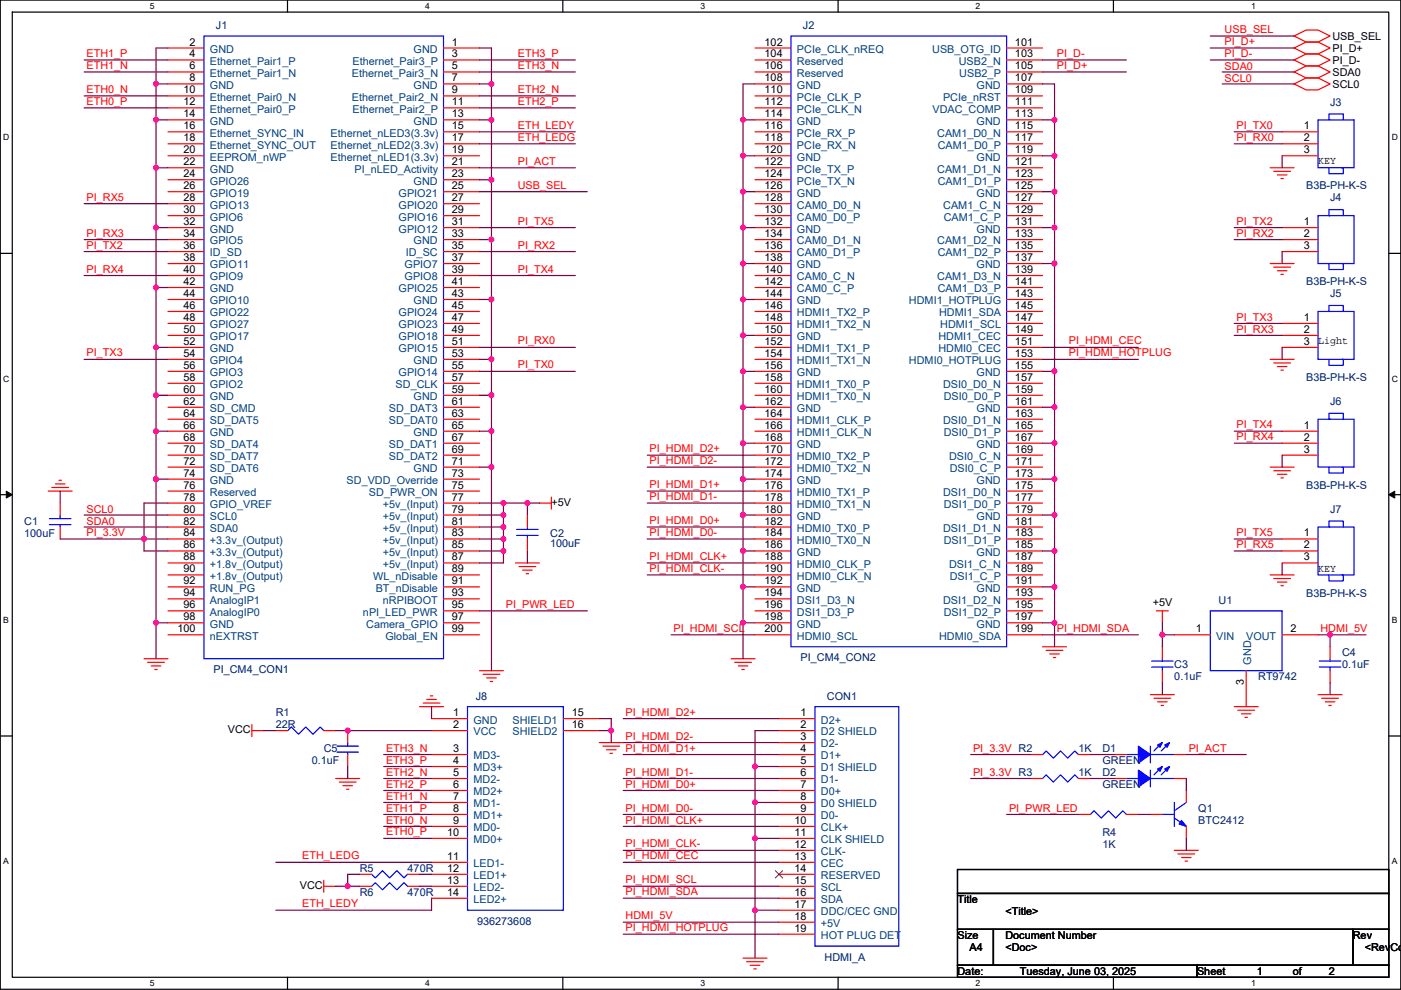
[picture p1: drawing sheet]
<svg xmlns="http://www.w3.org/2000/svg" width="297mm" height="210mm" viewBox="0 0 297 210" stroke-linecap="round" stroke-linejoin="round" font-family="sans-serif">
<path d="M.1 0h296.9v209.8h-296.9zM2.6 2.6h291.8v204.7h-291.8z" fill="none" stroke="#000" stroke-width=".25"/>
<g fill="#fff">
<path d="M31.8 .3h1v2h-1z"/>
<path d="M31.8 207.5h1v2.1h-1z"/>
</g>
<path d="M61 0v2.6M61 207.3v2.5" fill="none" stroke="#000" stroke-width=".25"/>
<g fill="#fff">
<path d="M90.1 .3h1v2h-1z"/>
<path d="M90.1 207.5h1v2.1h-1z"/>
</g>
<path d="M119.3 0v2.6M119.3 207.3v2.5" fill="none" stroke="#000" stroke-width=".25"/>
<g fill="#fff">
<path d="M148.5 .3h1v2h-1z"/>
<path d="M148.5 207.5h1v2.1h-1z"/>
</g>
<path d="M177.7 0v2.6M177.7 207.3v2.5" fill="none" stroke="#000" stroke-width=".25"/>
<g fill="#fff">
<path d="M206.9 .3h1v2h-1z"/>
<path d="M206.9 207.5h1v2.1h-1z"/>
</g>
<path d="M236.1 0v2.6M236.1 207.3v2.5" fill="none" stroke="#000" stroke-width=".25"/>
<g fill="#fff">
<path d="M265.2 .3h1v2h-1z"/>
<path d="M265.2 207.5h1v2.1h-1z"/>
<path d="M.7 28.2h1.3v2h-1.3z"/>
<path d="M295.1 28.2h1.3v2h-1.3z"/>
<path d="M.7 79.3h1.3v2.1h-1.3z"/>
<path d="M295.1 79.3h1.3v2.1h-1.3z"/>
</g>
<path d="M.1 53.7h2.5M294.4 53.7h2.6" fill="none" stroke="#000" stroke-width=".25"/>
<g fill="#fff">
<path d="M.7 130.5h1.2v2h-1.2z"/>
<path d="M295.1 130.5h1.2v2h-1.2z"/>
</g>
<path d="M.1 104.9h2.5M294.4 104.9h2.6" fill="none" stroke="#000" stroke-width=".25"/>
<path d="M1.3 104.2l1.3 .7-1.3 .7zM294.4 104.9l1.3-.7v1.4z" fill="#000" stroke="#000" stroke-width=".21"/>
<g fill="#fff">
<path d="M.7 181.7h1.2v2h-1.2z"/>
<path d="M295.1 181.7h1.2v2h-1.2z"/>
</g>
<path d="M.1 156.1h2.5M294.4 156.1h2.6M203 184.4h91.4v5.1h-91.4zM203 189.5h91.4v7.6h-91.4zM203 197.1h7.6v7.6h-7.6zM210.6 197.1h76.2v7.6h-76.2zM286.8 197.1h7.6v7.6h-7.6zM203 204.7h50.8v2.6h-50.8zM253.8 204.7h40.6v2.6h-40.6z" fill="none" stroke="#000" stroke-width=".25"/>
<g fill="none" stroke="#f00" stroke-width=".25">
<path d="M35.6 10.2h7.6M35.6 12.7h7.6M35.6 15.3h7.6M35.6 17.8h7.6M94 10.2h7.7M94 12.7h7.7M94 15.3h7.7M94 17.8h7.7M160.1 10.2h7.6M160.1 12.7h7.6M160.1 15.3h7.6M160.1 17.8h7.6"/>
<path d="M213.4 10.2h7.6M213.4 12.7h7.6M213.4 15.3h7.6M213.4 17.8h7.6M274.4 7.6l2.5-1.2h2.6l2.5 1.2-2.5 1.3h-2.6zM274.4 10.2l2.5-1.3h2.6l2.5 1.3-2.5 1.3h-2.6zM274.4 12.7l2.5-1.2h2.6l2.5 1.2-2.5 1.3h-2.6zM274.4 15.3l2.5-1.3h2.6l2.5 1.3-2.5 1.2h-2.6zM274.4 17.8l2.5-1.3h2.6l2.5 1.3-2.5 1.3h-2.6zM35.6 20.3h7.6M35.6 22.9h7.6M35.6 25.4h7.6"/>
<path d="M35.6 28h7.6M35.6 30.5h7.6M35.6 33h7.6M35.6 35.6h7.6M35.6 38.1h7.6M94 20.3h7.7M94 22.9h7.7M94 25.4h7.7M94 28h7.7M94 30.5h7.7M94 33h7.7M94 35.6h7.7"/>
<path d="M94 38.1h7.7M160.1 20.3h7.6M160.1 22.9h7.6M160.1 25.4h7.6M160.1 28h7.6M160.1 30.5h7.6M160.1 33h7.6M160.1 35.6h7.6M160.1 38.1h7.6M213.4 20.3h7.6M213.4 22.9h7.6M213.4 25.4h7.6"/>
<path d="M213.4 28h7.6M213.4 30.5h7.6M213.4 33h7.6M213.4 35.6h7.6M213.4 38.1h7.6M269.3 35.6h5.1M270.1 36.3h3.5M270.8 37.1h2.1M271.6 37.9h.5M271.8 28h7.7M271.8 30.5h7.7M271.8 33h7.7"/>
<path d="M35.6 40.7h7.6M35.6 43.2h7.6M35.6 45.7h7.6M35.6 48.3h7.6M35.6 50.8h7.6M35.6 53.4h7.6M35.6 55.9h7.6M35.6 58.4h7.6M94 40.7h7.7M94 43.2h7.7M94 45.7h7.7M94 48.3h7.7"/>
<path d="M94 50.8h7.7M94 53.4h7.7M94 55.9h7.7M94 58.4h7.7M160.1 40.7h7.6M160.1 43.2h7.6M160.1 45.7h7.6M160.1 48.3h7.6M160.1 50.8h7.6M160.1 53.4h7.6M160.1 55.9h7.6M160.1 58.4h7.6"/>
<path d="M213.4 40.7h7.6M213.4 43.2h7.6M213.4 45.7h7.6M213.4 48.3h7.6M213.4 50.8h7.6M213.4 53.4h7.6M213.4 55.9h7.6M213.4 58.4h7.6M269.3 55.9h5.1M270.1 56.7h3.5M270.8 57.4h2.1M271.6 58.2h.5"/>
<path d="M271.8 48.3h7.7M271.8 50.8h7.7M271.8 53.4h7.7M35.6 61h7.6M35.6 63.5h7.6M35.6 66.1h7.6M35.6 68.6h7.6M35.6 71.1h7.6M35.6 73.7h7.6M35.6 76.2h7.6M35.6 78.8h7.6M94 61h7.7"/>
<path d="M94 63.5h7.7M94 66.1h7.7M94 68.6h7.7M94 71.1h7.7M94 73.7h7.7M94 76.2h7.7M94 78.8h7.7M160.1 61h7.6M160.1 63.5h7.6M160.1 66.1h7.6M160.1 68.6h7.6M160.1 71.1h7.6"/>
<path d="M160.1 73.7h7.6M160.1 76.2h7.6M160.1 78.8h7.6M213.4 61h7.6M213.4 63.5h7.6M213.4 66.1h7.6M213.4 68.6h7.6M213.4 71.1h7.6M213.4 73.7h7.6M213.4 76.2h7.6M213.4 78.8h7.6M269.3 76.2h5.1"/>
<path d="M270.1 77h3.5M270.8 77.7h2.1M271.6 78.5h.5M271.8 68.6h7.7M271.8 71.1h7.7M271.8 73.7h7.7M35.6 81.3h7.6M35.6 83.8h7.6M35.6 86.4h7.6M35.6 88.9h7.6M35.6 91.5h7.6M35.6 94h7.6"/>
<path d="M35.6 96.5h7.6M35.6 99.1h7.6M94 81.3h7.7M94 83.8h7.7M94 86.4h7.7M94 88.9h7.7M94 91.5h7.7M94 94h7.7M94 96.5h7.7M94 99.1h7.7M160.1 81.3h7.6M160.1 83.8h7.6"/>
<path d="M160.1 86.4h7.6M160.1 88.9h7.6M160.1 91.5h7.6M160.1 94h7.6M160.1 96.5h7.6M160.1 99.1h7.6M213.4 81.3h7.6M213.4 83.8h7.6M213.4 86.4h7.6M213.4 88.9h7.6M213.4 91.5h7.6M213.4 94h7.6"/>
<path d="M213.4 96.5h7.6M213.4 99.1h7.6M269.3 99.1h5.1M270.1 99.8h3.5M271.8 91.5h7.7M271.8 94h7.7M271.8 96.5h7.7M10.2 104.2h5.1M11 103.4h3.5M11.7 102.6h2.1M12.5 101.9h.5M12.8 111.8v2.5"/>
<path d="M12.8 106.7v2.5M35.6 101.6h7.6M35.6 104.2h7.6M35.6 106.7h7.6M35.6 109.2h7.6M35.6 111.8h7.6M35.6 114.3h7.6M35.6 116.9h7.6M35.6 119.4h7.6M94 101.6h7.7M94 104.2h7.7M94 106.7h7.7"/>
<path d="M94 109.2h7.7M94 111.8h7.7M94 114.3h7.7M94 116.9h7.7M94 119.4h7.7M109.3 119.4h5.1M111.8 109.2v2.6M111.8 114.3v2.6M114.4 106.7h2.5M116.9 105.4v2.6M160.1 101.6h7.6M160.1 104.2h7.6"/>
<path d="M160.1 106.7h7.6M160.1 109.2h7.6M160.1 111.8h7.6M160.1 114.3h7.6M160.1 116.9h7.6M160.1 119.4h7.6M213.4 101.6h7.6M213.4 104.2h7.6M213.4 106.7h7.6M213.4 109.2h7.6M213.4 111.8h7.6M213.4 114.3h7.6"/>
<path d="M213.4 116.9h7.6M213.4 119.4h7.6M270.8 100.6h2.1M271.6 101.4h.5M271.8 114.3h7.7M271.8 116.9h7.7M271.8 119.4h7.7M30.5 139.7h5.1M35.6 121.9h7.6M35.6 124.5h7.6M35.6 127h7.6M35.6 129.6h7.6"/>
<path d="M35.6 132.1h7.6M35.6 134.6h7.6M94 121.9h7.7M94 124.5h7.7M94 127h7.7M94 129.6h7.7M94 132.1h7.7M94 134.6h7.7M110 120.2h3.6M110.8 120.9h2M111.6 121.7h.5M155 139.7h5.1"/>
<path d="M160.1 121.9h7.6M160.1 124.5h7.6M160.1 127h7.6M160.1 129.6h7.6M160.1 132.1h7.6M160.1 134.6h7.6M213.4 121.9h7.6M213.4 124.5h7.6M213.4 127h7.6M213.4 129.6h7.6M213.4 132.1h7.6M213.4 134.6h7.6"/>
<path d="M221 137.2h5.1M221.8 137.9h3.6M222.6 138.7h2M223.3 139.5h.5M245.2 129.6h2.5M246.4 137.2v2.5M246.4 129.6v2.5M249 134.6h7.6M269.3 121.9h5.1M270.1 122.7h3.5M270.8 123.5h2.1M271.6 124.2h.5"/>
<path d="M271.8 134.6h7.7M282 137.2v2.5M31.3 140.5h3.6M32.1 141.2h2M32.8 142h.5M53.4 155h2.5M53.4 153.7v2.5M58.5 155h2.5M68.6 155h2.6M73.7 155v2.5M89 149.9h5M89.7 149.1h3.6"/>
<path d="M90.5 148.4h2M91.2 147.6h.6M91.5 152.4h7.6M91.5 155h7.6M101.7 142.3h5M102.4 143h3.6M103.2 143.8h2M103.9 144.5h.6M119.4 152.4h7.7M119.4 155h7.7M127.1 157.5h5M127.8 158.3h3.6"/>
<path d="M128.6 159h2M129.3 159.8h.6M155.8 140.5h3.5M156.5 141.2h2.1M157.3 142h.5M165.2 152.4h7.6M165.2 155h7.6M165.2 157.5h7.6M243.9 147.3h5.1M244.7 148.1h3.5M245.4 148.9h2.1M246.2 149.6h.5"/>
<path d="M246.4 142.3v2.5M261.7 149.9h5.1M262.4 150.6h3.6M263.2 151.4h2M264 152.2h.5M264.2 142.3v7.6M279.5 147.3h5M280.2 148.1h3.6M281 148.9h2M281.7 149.6h.6M282 142.3v2.5M71.2 165.1h5.1"/>
<path d="M71.9 165.9h3.6M72.7 166.6h2M73.5 167.4h.5M73.7 160v2.6M91.5 160h7.6M91.5 162.6h7.6M91.5 165.1h7.6M91.5 167.7h7.6M91.5 170.2h7.6M91.5 172.7h7.6M91.5 175.3h7.6M91.5 177.8h7.6"/>
<path d="M165.2 160h7.6M165.2 162.6h7.6M165.2 165.1h7.6M165.2 167.7h7.6M165.2 170.2h7.6M165.2 172.7h7.6M165.2 175.3h7.6M165.2 177.8h7.6M218.5 165.1h2.5M218.5 160h2.5M228.7 165.1h2.5M228.7 160h2.5"/>
<path d="M228.7 172.7h2.5M236.3 165.1h2.5M236.3 160h2.5M238.8 172.7h2.6M243.9 172.7h2.5M249 165.1h2.5M249 160h2.5M251.5 167.7v2.5M251.5 175.3v2.5M68.6 188h2.6M68.6 186.7v2.6M76.3 185.4h2.5"/>
<path d="M76.3 188h2.5M86.4 185.4h2.6M86.4 188h2.6M91.5 182.9h7.6M91.5 185.4h7.6M91.5 188h7.6M91.5 190.5h7.6M165.2 180.4h7.6M165.2 182.9h7.6M165.2 185.4h7.6M165.2 188h7.6M165.2 190.5h7.6"/>
<path d="M165.2 193.1h7.6M165.2 195.6h7.6M165.2 198.1h7.6M249 180.4h5.1M249.7 181.1h3.6M250.5 181.9h2M251.3 182.6h.5M157.5 203.2h5.1M158.3 204h3.6M159.1 204.7h2M159.8 205.5h.5"/>
</g>
<g fill="none" stroke="#00f" stroke-width=".25">
<path d="M43.2 7.6h50.8v132.1h-50.8zM167.7 7.6h45.7v129.6h-45.7zM279.5 25.4h7.6v10.2h-7.6zM281.7 35.6v1.3h3.1v-1.3h-.3M282 25.4h-.3v-1.2h3.1v1.2M279.5 45.7h7.6v10.2h-7.6zM281.7 55.9v1.3h3.1v-1.3h-.3M282 45.7h-.3v-1.2h3.1v1.2M279.5 66.1h7.6v10.1h-7.6zM281.7 76.2v1.3h3.1v-1.3h-.3M282 66.1h-.3v-1.3h3.1v1.3M279.5 88.9h7.6v10.2h-7.6z"/>
<path d="M281.7 99.1v1.3h3.1v-1.3h-.3M282 88.9h-.3v-1.2h3.1v1.2M10.5 110h4.5M10.5 111.3h4.5M12.8 111.3v.5M12.8 109.2v.8M109.5 113.6h4.6M109.5 112.3h4.6M111.8 111.8v.5M111.8 113.6v.7M279.5 111.8h7.6v10.1h-7.6zM282 111.8h-.3v-1.3h3.1v1.3"/>
<path d="M246.4 139.7v.5M256.6 129.6h15.2v12.7h-15.2zM281.7 121.9v1.3h3.1v-1.3h-.3M282 139.7v.5M61 155l.8-.8 1.5 1.5 1.5-1.5 1.6 1.5 1.5-1.5 .7 .8M71.4 158.3h4.6M71.4 159.5h4.6M73.7 159.5v.5M73.7 157.5v.8M99.1 149.9h20.3v43.2h-20.3zM172.8 149.9h17.8v50.8h-17.8zM243.9 158.3v3.5"/>
<path d="M244.2 141.5h4.5M244.2 140.2h4.5M246.2 157.8l-1.5 1.5M246.4 141.5v.8M247.7 157.8l-1.5 1.5M279.7 141.5h4.6M279.7 140.2h4.6M282 141.5v.8M221 165.1l.8-.7 1.5 1.5 1.5-1.5 1.6 1.5 1.5-1.5 .8 .7M221 160l.8-.7 1.5 1.5 1.5-1.5 1.6 1.5 1.5-1.5 .8 .7M231.2 172.7l.8-.7 1.5 1.5 1.5-1.5 1.5 1.5 1.6-1.5 .7 .7M238.8 165.1h2.6"/>
<path d="M238.8 160h2.6M243.9 163.3v3.6M243.9 165.1h5.1M243.9 160h5.1M246.2 162.8l-1.5 1.6M246.4 172.7h2.6M247.7 162.8l-1.5 1.6M249 173.5l2.5 1.8M249 170.2v5.1M251.5 170.2l-2.5 1.8M78.8 185.4l.8 .8 1.5-1.5 1.5 1.5 1.5-1.5 1.6 1.5 .7-.8M78.8 188l.8-.8 1.5 1.5 1.5-1.5 1.5 1.5 1.6-1.5 .7 .8"/>
</g>
<path d="M164.4 184.7l1.5 1.5M165.9 184.7l-1.5 1.5" fill="none" stroke="#804000" stroke-width=".21"/>
<g fill="#00f" stroke="#00f" stroke-width=".25">
<path d="M241.4 163.3l2.5 1.8-2.5 1.8z" fill-rule="evenodd"/>
<path d="M246.9 163.1l1.1-.5-.5 1z" fill-rule="evenodd"/>
<path d="M245.4 163.1l1-.5-.5 1z" fill-rule="evenodd"/>
<path d="M250.5 174l1 1.3-1.5-.5z" fill-rule="evenodd"/>
<path d="M241.4 158.3l2.5 1.7-2.5 1.8z" fill-rule="evenodd"/>
<path d="M246.9 158l1.1-.5-.5 1z" fill-rule="evenodd"/>
<path d="M245.4 158l1-.5-.5 1z" fill-rule="evenodd"/>
</g>
<g fill="none" stroke="#800040" stroke-width=".25">
<path d="M17.8 12.7h17.8M17.8 15.3h17.8M33.1 17.8h2.5M33.1 17.8v7.6M35.6 10.2h-2.5v7.6M101.7 12.7h20.3M101.7 15.3h20.3M101.7 10.2h2.5v7.6M101.7 17.8h2.5M104.2 17.8v7.6M160.1 17.8h-2.6v7.6M221 17.8h2.6v7.6"/>
<path d="M221 15.3h17.8M221 12.7h17.8M256.6 7.6h17.8M256.6 10.2h17.8M256.6 12.7h17.8M259.1 15.3h15.3M259.1 17.8h15.3M17.8 22.9h17.8M17.8 20.3h17.8M33.1 25.4h2.5M33.1 25.4v10.2M33.1 35.6h2.5"/>
<path d="M33.1 35.6v12.7M101.7 35.6h20.3M101.7 20.3h20.3M101.7 22.9h20.3M101.7 28h20.3M101.7 30.5h20.3M101.7 25.4h2.5M101.7 38.1h2.5M104.2 25.4v12.7M104.2 38.1v12.7M157.5 25.4h2.6M157.5 33h2.6"/>
<path d="M157.5 25.4v7.6M157.5 33v7.7M221 25.4h2.6M221 33h2.6M223.6 25.4v7.6M223.6 33v7.7M261.7 28h10.1M261.7 30.5h10.1M271.8 33v2.6M17.8 50.8h17.8M17.8 58.4h17.8M17.8 43.2h17.8"/>
<path d="M17.8 53.4h17.8M33.1 48.3h2.5M33.1 48.3v12.7M101.7 58.4h20.3M101.7 48.3h20.3M101.7 53.4h20.3M101.7 40.7h22.8M101.7 50.8h2.5M104.2 50.8v12.7M157.5 48.3v7.6M157.5 55.9v7.6M157.5 48.3h2.6"/>
<path d="M157.5 55.9h2.6M157.5 40.7v7.6M157.5 40.7h2.6M221 40.7h2.6M221 48.3h2.6M221 55.9h2.6M223.6 40.7v7.6M223.6 48.3v7.6M223.6 55.9v22.9M261.7 48.3h10.1M261.7 50.8h10.1M271.8 53.4v2.5"/>
<path d="M17.8 76.2h17.8M33.1 61h2.5M33.1 61v12.7M33.1 73.7h2.5M33.1 73.7v10.1M101.7 63.5h2.5M101.7 78.8h20.3M101.7 73.7h20.3M101.7 76.2h2.5M104.2 63.5v12.7M104.2 76.2v7.6M157.5 63.5v7.6"/>
<path d="M157.5 78.8v7.6M157.5 63.5h2.6M157.5 71.1h2.6M157.5 78.8h2.6M157.5 71.1v7.7M221 78.8h2.6M221 73.7h20.4M221 76.2h20.4M223.6 78.8v7.6M261.7 68.6h10.1M261.7 71.1h10.1M271.8 73.7v2.5"/>
<path d="M33.1 91.5v10.1M33.1 83.8h2.5M33.1 91.5h2.5M33.1 83.8v7.7M101.7 83.8h2.5M101.7 91.5h2.5M101.7 99.1h2.5M104.2 83.8v7.7M104.2 91.5v7.6M104.2 99.1v43.2M137.2 96.5h22.9M137.2 99.1h22.9"/>
<path d="M157.5 86.4v7.6M157.5 94v7.6M157.5 86.4h2.6M157.5 94h2.6M221 86.4h2.6M221 94h2.6M223.6 86.4v7.6M223.6 94v7.6M261.7 91.5h10.1M261.7 94h10.1M271.8 96.5v2.6M12.8 114.3h17.7"/>
<path d="M12.8 104.2v2.5M17.8 109.2h17.8M17.8 111.8h17.8M30.5 114.3v2.6h5.1M30.5 114.3h5.1M33.1 101.6h2.5M33.1 101.6v30.5M35.6 106.7h-5.1v7.6M101.7 106.7h5M101.7 109.2h5M101.7 111.8h5M101.7 114.3h5"/>
<path d="M101.7 116.9h5M106.7 106.7h5.1M106.7 106.7v2.5M106.7 109.2v2.6M106.7 111.8v2.5M106.7 114.3v2.6M106.7 116.9v2.5h-5M111.8 106.7h2.6M111.8 106.7v2.5M111.8 116.9v2.5M137.2 104.2h22.9M137.2 106.7h22.9"/>
<path d="M137.2 111.8h22.9M137.2 114.3h22.9M137.2 119.4h22.9M157.5 109.2v7.7M157.5 101.6h2.6M157.5 109.2h2.6M157.5 116.9h2.6M157.5 101.6v7.6M157.5 116.9v7.6M221 101.6h2.6M221 109.2h2.6M221 116.9h2.6"/>
<path d="M223.6 101.6v7.6M223.6 109.2v7.7M223.6 116.9v7.6M261.7 116.9h10.1M261.7 114.3h10.1M271.8 119.4v2.5M33.1 132.1h2.5M33.1 132.1v7.6M101.7 129.6h22.8M137.2 121.9h22.9M142.3 134.6h17.8M157.5 124.5v7.6"/>
<path d="M157.5 124.5h2.6M157.5 132.1v7.6M157.5 132.1h2.6M221 124.5h2.6M221 132.1h2.6M221 134.6h20.4M223.6 124.5v7.6M223.6 132.1v5.1M246.4 132.1v2.5M246.4 134.6v2.6M246.4 134.6h2.6M279.5 134.6h2.5"/>
<path d="M282 134.6h7.6M282 134.6v2.6M55.9 155h2.6M71.2 155h20.3M91.5 149.9v2.5M127.1 152.4h2.5v2.6M127.1 155h2.5M129.6 155v2.5M132.1 152.4h33.1M132.1 157.5h33.1M165.2 155h-5.1v7.6M246.4 144.8v2.5"/>
<path d="M282 144.8v2.5M73.7 162.6v2.5M81.3 175.3h10.2M81.3 177.8h10.2M81.3 172.7h10.2M81.3 170.2h10.2M81.3 165.1h10.2M81.3 167.7h10.2M81.3 160h10.2M81.3 162.6h10.2M132.1 160h33.1M132.1 165.1h33.1"/>
<path d="M132.1 167.7h33.1M132.1 172.7h33.1M132.1 175.3h33.1M160.1 177.8h5.1M160.1 170.2h5.1M160.1 162.6h5.1M160.1 177.8v15.3M160.1 170.2v7.6M160.1 162.6v7.6M205.8 160h12.7M205.8 165.1h12.7M213.4 172.7h15.3"/>
<path d="M231.2 165.1h5.1M231.2 160h5.1M241.4 172.7h2.5M251.5 165.1v2.6M251.5 177.8v2.6M251.5 160h12.7M58.5 182.9h33M71.2 188h2.5M73.7 188h2.6M76.3 185.4h-2.6v2.6M89 185.4h2.5M89 188h2.5"/>
<path d="M91.5 190.5v2.6h-33M132.1 195.6h33.1M132.1 198.1h33.1M132.1 180.4h33.1M132.1 182.9h33.1M132.1 188h33.1M132.1 190.5h33.1M160.1 193.1h5.1M160.1 193.1v10.1"/>
</g>
<g fill="#f0f" stroke="#f0f" stroke-width=".25">
<circle cx="104.2" cy="17.8" r=".5"/>
<circle cx="33.1" cy="17.8" r=".5"/>
<circle cx="33.1" cy="35.6" r=".5"/>
<circle cx="33.1" cy="25.4" r=".5"/>
<circle cx="104.2" cy="38.1" r=".5"/>
<circle cx="104.2" cy="25.4" r=".5"/>
<circle cx="157.5" cy="33" r=".5"/>
<circle cx="157.5" cy="25.4" r=".5"/>
<circle cx="223.6" cy="33" r=".5"/>
<circle cx="223.6" cy="25.4" r=".5"/>
<circle cx="157.5" cy="40.6" r=".5"/>
<circle cx="223.6" cy="40.6" r=".5"/>
<circle cx="33.1" cy="61" r=".5"/>
<circle cx="33.1" cy="48.3" r=".5"/>
<circle cx="157.5" cy="55.9" r=".5"/>
<circle cx="157.5" cy="48.3" r=".5"/>
<circle cx="223.6" cy="55.9" r=".5"/>
<circle cx="223.6" cy="48.3" r=".5"/>
<circle cx="104.2" cy="63.5" r=".5"/>
<circle cx="104.2" cy="50.8" r=".5"/>
<circle cx="157.5" cy="63.5" r=".5"/>
<circle cx="157.5" cy="71.1" r=".5"/>
<circle cx="33.1" cy="83.8" r=".5"/>
<circle cx="33.1" cy="73.7" r=".5"/>
<circle cx="104.2" cy="83.8" r=".5"/>
<circle cx="104.2" cy="76.2" r=".5"/>
<circle cx="157.5" cy="86.4" r=".5"/>
<circle cx="157.5" cy="78.7" r=".5"/>
<circle cx="223.6" cy="86.4" r=".5"/>
<circle cx="223.6" cy="78.7" r=".5"/>
<circle cx="33.1" cy="91.4" r=".5"/>
<circle cx="104.2" cy="91.4" r=".5"/>
<circle cx="157.5" cy="94" r=".5"/>
<circle cx="223.6" cy="94" r=".5"/>
<circle cx="104.2" cy="99.1" r=".5"/>
<circle cx="33.1" cy="132.1" r=".5"/>
<circle cx="33.1" cy="101.6" r=".5"/>
<circle cx="157.5" cy="109.2" r=".5"/>
<circle cx="157.5" cy="101.6" r=".5"/>
<circle cx="223.6" cy="109.2" r=".5"/>
<circle cx="223.6" cy="101.6" r=".5"/>
<circle cx="30.5" cy="114.3" r=".5"/>
<circle cx="106.7" cy="109.2" r=".5"/>
<circle cx="106.7" cy="106.7" r=".5"/>
<circle cx="111.8" cy="106.7" r=".5"/>
<circle cx="106.7" cy="111.8" r=".5"/>
<circle cx="106.7" cy="114.3" r=".5"/>
<circle cx="106.7" cy="116.8" r=".5"/>
<circle cx="157.5" cy="116.8" r=".5"/>
<circle cx="223.6" cy="116.8" r=".5"/>
<circle cx="157.5" cy="124.5" r=".5"/>
<circle cx="223.6" cy="124.5" r=".5"/>
<circle cx="157.5" cy="132.1" r=".5"/>
<circle cx="223.6" cy="132.1" r=".5"/>
<circle cx="246.4" cy="134.6" r=".5"/>
<circle cx="282" cy="134.6" r=".5"/>
<circle cx="160.1" cy="162.6" r=".5"/>
<circle cx="160.1" cy="193" r=".5"/>
<circle cx="160.1" cy="177.8" r=".5"/>
<circle cx="160.1" cy="170.2" r=".5"/>
<circle cx="73.7" cy="154.9" r=".5"/>
<circle cx="129.6" cy="154.9" r=".5"/>
<circle cx="73.7" cy="188" r=".5"/>
</g>
<g font-size="2.3">
<text x="40.2" y="9.7">2</text>
<text x="95.8" y="9.7">1</text>
<text x="162.1" y="9.7">102</text>
<text x="215.2" y="9.7">101</text>
<text x="282.5" y="8.4">USB_SEL</text>
<text x="282.5" y="11">PI_D+</text>
<text x="40.2" y="12.2">4</text>
<text x="40.2" y="14.7">6</text>
<text x="40.2" y="17.3">8</text>
<text x="95.8" y="12.2">3</text>
<text x="95.8" y="17.3">7</text>
<text x="95.8" y="14.7">5</text>
<text x="162.1" y="12.2">104</text>
<text x="162.1" y="14.7">106</text>
<text x="162.1" y="17.3">108</text>
<text x="215.2" y="14.7">105</text>
<text x="215.2" y="12.2">103</text>
<text x="215.2" y="17.3">107</text>
<text x="282.5" y="13.5">PI_D-</text>
<text x="282.5" y="16">SDA0</text>
<text x="38.9" y="19.8">10</text>
<text x="38.9" y="22.4">12</text>
<text x="95.8" y="22.4">11</text>
<text x="95.8" y="19.8">9</text>
<text x="162.1" y="19.8">110</text>
<text x="162.1" y="22.4">112</text>
<text x="215.2" y="19.8">109</text>
<text x="215.2" y="22.4">111</text>
<text x="282.5" y="18.6">SCL0</text>
<text x="38.9" y="24.9">14</text>
<text x="38.9" y="27.4">16</text>
<text x="38.9" y="30">18</text>
<text x="95.8" y="27.4">15</text>
<text x="95.8" y="30">17</text>
<text x="95.8" y="24.9">13</text>
<text x="162.1" y="24.9">114</text>
<text x="162.1" y="27.4">116</text>
<text x="162.1" y="30">118</text>
<text x="215.2" y="27.4">115</text>
<text x="215.2" y="24.9">113</text>
<text x="215.2" y="30">117</text>
<text x="276.4" y="27.4">1</text>
<text x="276.4" y="30">2</text>
<text x="38.9" y="32.5">20</text>
<text x="38.9" y="35.1">22</text>
<text x="95.8" y="32.5">19</text>
<text x="95.8" y="35.1">21</text>
<text x="162.1" y="32.5">120</text>
<text x="162.1" y="35.1">122</text>
<text x="215.2" y="35.1">121</text>
<text x="215.2" y="32.5">119</text>
<text x="276.4" y="32.5">3</text>
<text x="279.5" y="34.9">KEY</text>
<text x="38.9" y="37.6">24</text>
<text x="38.9" y="40.1">26</text>
<text x="95.8" y="40.1">25</text>
<text x="95.8" y="37.6">23</text>
<text x="162.1" y="37.6">124</text>
<text x="162.1" y="40.1">126</text>
<text x="215.2" y="40.1">125</text>
<text x="215.2" y="37.6">123</text>
<text x="38.9" y="45.2">30</text>
<text x="38.9" y="47.8">32</text>
<text x="38.9" y="42.7">28</text>
<text x="95.8" y="42.7">27</text>
<text x="95.8" y="45.2">29</text>
<text x="95.8" y="47.8">31</text>
<text x="162.1" y="42.7">128</text>
<text x="162.1" y="45.2">130</text>
<text x="162.1" y="47.8">132</text>
<text x="215.2" y="45.2">129</text>
<text x="215.2" y="42.7">127</text>
<text x="215.2" y="47.8">131</text>
<text x="276.4" y="47.8">1</text>
<text x="38.9" y="50.3">34</text>
<text x="38.9" y="52.8">36</text>
<text x="95.8" y="50.3">33</text>
<text x="95.8" y="52.8">35</text>
<text x="162.1" y="50.3">134</text>
<text x="162.1" y="52.8">136</text>
<text x="215.2" y="50.3">133</text>
<text x="215.2" y="52.8">135</text>
<text x="276.4" y="50.3">2</text>
<text x="276.4" y="52.8">3</text>
<text x="38.9" y="55.4">38</text>
<text x="38.9" y="57.9">40</text>
<text x="95.8" y="55.4">37</text>
<text x="95.8" y="57.9">39</text>
<text x="162.1" y="55.4">138</text>
<text x="162.1" y="57.9">140</text>
<text x="215.2" y="57.9">139</text>
<text x="215.2" y="55.4">137</text>
<text x="38.9" y="60.5">42</text>
<text x="38.9" y="63">44</text>
<text x="38.9" y="65.5">46</text>
<text x="95.8" y="60.5">41</text>
<text x="95.8" y="65.5">45</text>
<text x="95.8" y="63">43</text>
<text x="162.1" y="60.5">142</text>
<text x="162.1" y="63">144</text>
<text x="162.1" y="65.5">146</text>
<text x="215.2" y="63">143</text>
<text x="215.2" y="65.5">145</text>
<text x="215.2" y="60.5">141</text>
<text x="38.9" y="68.1">48</text>
<text x="38.9" y="70.6">50</text>
<text x="95.8" y="68.1">47</text>
<text x="95.8" y="70.6">49</text>
<text x="162.1" y="68.1">148</text>
<text x="162.1" y="70.6">150</text>
<text x="215.2" y="70.6">149</text>
<text x="215.2" y="68.1">147</text>
<text x="276.4" y="68.1">1</text>
<text x="276.4" y="70.6">2</text>
<text x="38.9" y="73.2">52</text>
<text x="38.9" y="75.7">54</text>
<text x="95.8" y="73.2">51</text>
<text x="95.8" y="75.7">53</text>
<text x="162.1" y="73.2">152</text>
<text x="162.1" y="75.7">154</text>
<text x="215.2" y="75.7">153</text>
<text x="215.2" y="73.2">151</text>
<text x="276.4" y="73.2">3</text>
<text x="279.5" y="73">Light</text>
<text x="38.9" y="78.2">56</text>
<text x="38.9" y="80.8">58</text>
<text x="38.9" y="83.3">60</text>
<text x="95.8" y="78.2">55</text>
<text x="95.8" y="80.8">57</text>
<text x="95.8" y="83.3">59</text>
<text x="162.1" y="78.2">156</text>
<text x="162.1" y="80.8">158</text>
<text x="162.1" y="83.3">160</text>
<text x="215.2" y="83.3">159</text>
<text x="215.2" y="78.2">155</text>
<text x="215.2" y="80.8">157</text>
<text x="38.9" y="85.9">62</text>
<text x="38.9" y="88.4">64</text>
<text x="95.8" y="85.9">61</text>
<text x="95.8" y="88.4">63</text>
<text x="162.1" y="85.9">162</text>
<text x="162.1" y="88.4">164</text>
<text x="215.2" y="85.9">161</text>
<text x="215.2" y="88.4">163</text>
<text x="38.9" y="90.9">66</text>
<text x="38.9" y="93.5">68</text>
<text x="95.8" y="93.5">67</text>
<text x="95.8" y="90.9">65</text>
<text x="162.1" y="90.9">166</text>
<text x="162.1" y="93.5">168</text>
<text x="215.2" y="90.9">165</text>
<text x="215.2" y="93.5">167</text>
<text x="276.4" y="90.9">1</text>
<text x="276.4" y="93.5">2</text>
<text x="38.9" y="96">70</text>
<text x="38.9" y="98.6">72</text>
<text x="38.9" y="101.1">74</text>
<text x="95.8" y="96">69</text>
<text x="95.8" y="98.6">71</text>
<text x="95.8" y="101.1">73</text>
<text x="162.1" y="96">170</text>
<text x="162.1" y="98.6">172</text>
<text x="162.1" y="101.1">174</text>
<text x="215.2" y="98.6">171</text>
<text x="215.2" y="96">169</text>
<text x="215.2" y="101.1">173</text>
<text x="276.4" y="96">3</text>
<text x="38.9" y="103.6">76</text>
<text x="38.9" y="106.2">78</text>
<text x="95.8" y="103.6">75</text>
<text x="95.8" y="106.2">77</text>
<text x="116.9" y="107.2">+5V</text>
<text x="162.1" y="103.6">176</text>
<text x="162.1" y="106.2">178</text>
<text x="215.2" y="106.2">177</text>
<text x="215.2" y="103.6">175</text>
<text x="38.9" y="108.7">80</text>
<text x="38.9" y="111.3">82</text>
<text x="38.9" y="113.8">84</text>
<text x="95.8" y="108.7">79</text>
<text x="95.8" y="111.3">81</text>
<text x="95.8" y="113.8">83</text>
<text x="162.1" y="108.7">180</text>
<text x="162.1" y="111.3">182</text>
<text x="162.1" y="113.8">184</text>
<text x="215.2" y="113.8">183</text>
<text x="215.2" y="108.7">179</text>
<text x="215.2" y="111.3">181</text>
<text x="276.4" y="113.8">1</text>
<text x="38.9" y="116.3">86</text>
<text x="38.9" y="118.9">88</text>
<text x="95.8" y="116.3">85</text>
<text x="95.8" y="118.9">87</text>
<text x="162.1" y="116.3">186</text>
<text x="162.1" y="118.9">188</text>
<text x="215.2" y="118.9">187</text>
<text x="215.2" y="116.3">185</text>
<text x="276.4" y="116.3">2</text>
<text x="276.4" y="118.9">3</text>
<text x="38.9" y="121.4">90</text>
<text x="38.9" y="124">92</text>
<text x="95.8" y="121.4">89</text>
<text x="95.8" y="124">91</text>
<text x="162.1" y="121.4">190</text>
<text x="162.1" y="124">192</text>
<text x="215.2" y="121.4">189</text>
<text x="215.2" y="124">191</text>
<text x="279.5" y="121.2">KEY</text>
<text x="38.9" y="126.5">94</text>
<text x="38.9" y="129">96</text>
<text x="38.9" y="131.6">98</text>
<text x="95.8" y="131.6">97</text>
<text x="95.8" y="129">95</text>
<text x="95.8" y="126.5">93</text>
<text x="162.1" y="126.5">194</text>
<text x="162.1" y="129">196</text>
<text x="162.1" y="131.6">198</text>
<text x="215.2" y="129">195</text>
<text x="215.2" y="126.5">193</text>
<text x="215.2" y="131.6">197</text>
<text x="244.4" y="128.6">+5V</text>
<text x="37.7" y="134.1">100</text>
<text x="95.8" y="134.1">99</text>
<text x="162.1" y="134.1">200</text>
<text x="215.2" y="134.1">199</text>
<text x="253.6" y="134.1">1</text>
<text x="273.6" y="134.1">2</text>
<text x="263.7" y="145.3" transform="rotate(-90 263.7 145.3)">3</text>
<text x="48.3" y="155.5">VCC</text>
<text x="96.1" y="151.9">1</text>
<text x="96.1" y="154.4">2</text>
<text x="121.2" y="151.9">15</text>
<text x="121.2" y="154.4">16</text>
<text x="169.7" y="151.9">1</text>
<text x="169.7" y="154.4">2</text>
<text x="96.1" y="159.5">3</text>
<text x="169.7" y="157">3</text>
<text x="169.7" y="159.5">4</text>
<text x="96.1" y="162.1">4</text>
<text x="96.1" y="164.6">5</text>
<text x="96.1" y="167.1">6</text>
<text x="169.7" y="162.1">5</text>
<text x="169.7" y="164.6">6</text>
<text x="169.7" y="167.1">7</text>
<text x="96.1" y="169.7">7</text>
<text x="96.1" y="172.2">8</text>
<text x="169.7" y="169.7">8</text>
<text x="169.7" y="172.2">9</text>
<text x="94.8" y="177.3">10</text>
<text x="96.1" y="174.8">9</text>
<text x="168.5" y="174.8">10</text>
<text x="168.5" y="177.3">11</text>
<text x="168.5" y="179.8">12</text>
<text x="94.8" y="182.4">11</text>
<text x="94.8" y="184.9">12</text>
<text x="168.5" y="182.4">13</text>
<text x="168.5" y="184.9">14</text>
<text x="63.6" y="188.5">VCC</text>
<text x="94.8" y="187.5">13</text>
<text x="94.8" y="190">14</text>
<text x="168.5" y="187.5">15</text>
<text x="168.5" y="190">16</text>
<text x="203" y="191.6">Title</text>
<text x="168.5" y="192.5">17</text>
<text x="168.5" y="195.1">18</text>
<text x="168.5" y="197.6">19</text>
<text x="213.2" y="194.1">&lt;Title&gt;</text>
<text x="203" y="199.2">Size</text>
<text x="205.5" y="201.7">A4</text>
<text x="213.2" y="199.2">Document Number</text>
<text x="213.2" y="201.7">&lt;Doc&gt;</text>
<text x="286.8" y="199.2">Rev</text>
<text x="289.4" y="201.7">&lt;RevCo</text>
<text x="203" y="206.8">Date:</text>
<text x="216.2" y="206.8">Tuesday, June 03, 2025</text>
<text x="253.8" y="206.8">Sheet</text>
<text x="266.5" y="206.8">1</text>
<text x="274.1" y="206.8">of</text>
<text x="281.7" y="206.8">2</text>
</g>
<g font-size="2.3" fill="#004080">
<text x="44.5" y="11.2">GND</text>
<text x="87.7" y="11.2">GND</text>
<text x="169" y="11.2">PCIe_CLK_nREQ</text>
<text x="197.7" y="11.2">USB_OTG_ID</text>
<text x="44.5" y="13.8">Ethernet_Pair1_P</text>
<text x="44.5" y="16.3">Ethernet_Pair1_N</text>
<text x="74.6" y="16.3">Ethernet_Pair3_N</text>
<text x="74.7" y="13.8">Ethernet_Pair3_P</text>
<text x="169" y="13.8">Reserved</text>
<text x="169" y="16.3">Reserved</text>
<text x="203.3" y="13.8">USB2_N</text>
<text x="203.4" y="16.3">USB2_P</text>
<text x="44.5" y="18.8">GND</text>
<text x="44.5" y="21.4">Ethernet_Pair0_N</text>
<text x="44.5" y="23.9">Ethernet_Pair0_P</text>
<text x="74.6" y="21.4">Ethernet_Pair2_N</text>
<text x="74.7" y="23.9">Ethernet_Pair2_P</text>
<text x="87.7" y="18.8">GND</text>
<text x="169" y="18.8">GND</text>
<text x="169" y="21.4">PCIe_CLK_P</text>
<text x="169" y="23.9">PCIe_CLK_N</text>
<text x="197.7" y="23.9">VDAC_COMP</text>
<text x="199.9" y="21.4">PCIe_nRST</text>
<text x="207.1" y="18.8">GND</text>
<text x="44.5" y="26.5">GND</text>
<text x="44.5" y="29">Ethernet_SYNC_IN</text>
<text x="70.1" y="29">Ethernet_nLED3(3.3v)</text>
<text x="87.7" y="26.5">GND</text>
<text x="169" y="26.5">GND</text>
<text x="169" y="29">PCIe_RX_P</text>
<text x="198.7" y="29">CAM1_D0_N</text>
<text x="207.1" y="26.5">GND</text>
<text x="44.5" y="31.5">Ethernet_SYNC_OUT</text>
<text x="44.5" y="34.1">EEPROM_nWP</text>
<text x="70.1" y="31.5">Ethernet_nLED2(3.3v)</text>
<text x="70.1" y="34.1">Ethernet_nLED1(3.3v)</text>
<text x="169" y="31.5">PCIe_RX_N</text>
<text x="169" y="34.1">GND</text>
<text x="198.8" y="31.5">CAM1_D0_P</text>
<text x="207.1" y="34.1">GND</text>
<text x="44.5" y="36.6">GND</text>
<text x="44.5" y="39.2">GPIO26</text>
<text x="44.5" y="41.7">GPIO19</text>
<text x="75.2" y="36.6">PI_nLED_Activity</text>
<text x="84.5" y="41.7">GPIO21</text>
<text x="87.7" y="39.2">GND</text>
<text x="169" y="36.6">PCIe_TX_P</text>
<text x="169" y="39.2">PCIe_TX_N</text>
<text x="169" y="41.7">GND</text>
<text x="198.7" y="36.6">CAM1_D1_N</text>
<text x="198.8" y="39.2">CAM1_D1_P</text>
<text x="207.1" y="41.7">GND</text>
<text x="44.5" y="46.8">GPIO6</text>
<text x="44.5" y="44.2">GPIO13</text>
<text x="84.5" y="44.2">GPIO20</text>
<text x="84.5" y="46.8">GPIO16</text>
<text x="169" y="44.2">CAM0_D0_N</text>
<text x="169" y="46.8">CAM0_D0_P</text>
<text x="200" y="44.2">CAM1_C_N</text>
<text x="200.1" y="46.8">CAM1_C_P</text>
<text x="44.5" y="49.3">GND</text>
<text x="44.5" y="51.9">GPIO5</text>
<text x="84.5" y="49.3">GPIO12</text>
<text x="87.7" y="51.9">GND</text>
<text x="169" y="49.3">GND</text>
<text x="169" y="51.9">CAM0_D1_N</text>
<text x="198.7" y="51.9">CAM1_D2_N</text>
<text x="207.1" y="49.3">GND</text>
<text x="44.5" y="54.4">ID_SD</text>
<text x="44.5" y="56.9">GPIO11</text>
<text x="44.5" y="59.5">GPIO9</text>
<text x="85.8" y="56.9">GPIO7</text>
<text x="85.8" y="59.5">GPIO8</text>
<text x="86" y="54.4">ID_SC</text>
<text x="169" y="54.4">CAM0_D1_P</text>
<text x="169" y="56.9">GND</text>
<text x="169" y="59.5">CAM0_C_N</text>
<text x="198.7" y="59.5">CAM1_D3_N</text>
<text x="198.8" y="54.4">CAM1_D2_P</text>
<text x="207.1" y="56.9">GND</text>
<text x="44.5" y="62">GND</text>
<text x="44.5" y="64.6">GPIO10</text>
<text x="84.5" y="62">GPIO25</text>
<text x="87.7" y="64.6">GND</text>
<text x="169" y="62">CAM0_C_P</text>
<text x="169" y="64.6">GND</text>
<text x="192.7" y="64.6">HDMI1_HOTPLUG</text>
<text x="198.8" y="62">CAM1_D3_P</text>
<text x="44.5" y="67.1">GPIO22</text>
<text x="44.5" y="69.6">GPIO27</text>
<text x="84.5" y="67.1">GPIO24</text>
<text x="84.5" y="69.6">GPIO23</text>
<text x="169" y="67.1">HDMI1_TX2_P</text>
<text x="169" y="69.6">HDMI1_TX2_N</text>
<text x="199.1" y="67.1">HDMI1_SDA</text>
<text x="199.3" y="69.6">HDMI1_SCL</text>
<text x="44.5" y="72.2">GPIO17</text>
<text x="44.5" y="74.7">GND</text>
<text x="44.5" y="77.3">GPIO4</text>
<text x="84.5" y="72.2">GPIO18</text>
<text x="84.5" y="74.7">GPIO15</text>
<text x="87.7" y="77.3">GND</text>
<text x="169" y="72.2">GND</text>
<text x="169" y="74.7">HDMI1_TX1_P</text>
<text x="169" y="77.3">HDMI1_TX1_N</text>
<text x="192.7" y="77.3">HDMI0_HOTPLUG</text>
<text x="199" y="72.2">HDMI1_CEC</text>
<text x="199" y="74.7">HDMI0_CEC</text>
<text x="44.5" y="79.8">GPIO3</text>
<text x="44.5" y="82.3">GPIO2</text>
<text x="83.9" y="82.3">SD_CLK</text>
<text x="84.5" y="79.8">GPIO14</text>
<text x="169" y="79.8">GND</text>
<text x="169" y="82.3">HDMI1_TX0_P</text>
<text x="200" y="82.3">DSI0_D0_N</text>
<text x="207.1" y="79.8">GND</text>
<text x="44.5" y="84.9">GND</text>
<text x="44.5" y="87.4">SD_CMD</text>
<text x="44.5" y="90">SD_DAT5</text>
<text x="82.5" y="87.4">SD_DAT3</text>
<text x="82.5" y="90">SD_DAT0</text>
<text x="87.7" y="84.9">GND</text>
<text x="169" y="84.9">HDMI1_TX0_N</text>
<text x="169" y="87.4">GND</text>
<text x="169" y="90">HDMI1_CLK_P</text>
<text x="200" y="90">DSI0_D1_N</text>
<text x="200.1" y="84.9">DSI0_D0_P</text>
<text x="207.1" y="87.4">GND</text>
<text x="44.5" y="92.5">GND</text>
<text x="44.5" y="95">SD_DAT4</text>
<text x="82.5" y="95">SD_DAT1</text>
<text x="87.7" y="92.5">GND</text>
<text x="169" y="92.5">HDMI1_CLK_N</text>
<text x="169" y="95">GND</text>
<text x="200.1" y="92.5">DSI0_D1_P</text>
<text x="207.1" y="95">GND</text>
<text x="44.5" y="97.6">SD_DAT7</text>
<text x="44.5" y="100.1">SD_DAT6</text>
<text x="82.5" y="97.6">SD_DAT2</text>
<text x="87.7" y="100.1">GND</text>
<text x="169" y="97.6">HDMI0_TX2_P</text>
<text x="169" y="100.1">HDMI0_TX2_N</text>
<text x="201.2" y="97.6">DSI0_C_N</text>
<text x="201.4" y="100.1">DSI0_C_P</text>
<text x="44.5" y="102.7">GND</text>
<text x="44.5" y="105.2">Reserved</text>
<text x="44.5" y="107.7">GPIO_VREF</text>
<text x="73.5" y="102.7">SD_VDD_Override</text>
<text x="78.2" y="105.2">SD_PWR_ON</text>
<text x="81.2" y="107.7">+5v_(Input)</text>
<text x="169" y="102.7">GND</text>
<text x="169" y="105.2">HDMI0_TX1_P</text>
<text x="169" y="107.7">HDMI0_TX1_N</text>
<text x="200" y="105.2">DSI1_D0_N</text>
<text x="200.1" y="107.7">DSI1_D0_P</text>
<text x="207.1" y="102.7">GND</text>
<text x="44.5" y="110.3">SCL0</text>
<text x="44.5" y="112.8">SDA0</text>
<text x="81.2" y="110.3">+5v_(Input)</text>
<text x="81.2" y="112.8">+5v_(Input)</text>
<text x="169" y="110.3">GND</text>
<text x="169" y="112.8">HDMI0_TX0_P</text>
<text x="200" y="112.8">DSI1_D1_N</text>
<text x="207.1" y="110.3">GND</text>
<text x="44.5" y="115.4">+3.3v_(Output)</text>
<text x="44.5" y="117.9">+3.3v_(Output)</text>
<text x="81.2" y="115.4">+5v_(Input)</text>
<text x="81.2" y="117.9">+5v_(Input)</text>
<text x="169" y="115.4">HDMI0_TX0_N</text>
<text x="169" y="117.9">GND</text>
<text x="200.1" y="115.4">DSI1_D1_P</text>
<text x="207.1" y="117.9">GND</text>
<text x="44.5" y="120.4">+1.8v_(Output)</text>
<text x="44.5" y="123">+1.8v_(Output)</text>
<text x="44.5" y="125.5">RUN_PG</text>
<text x="79.1" y="123">WL_nDisable</text>
<text x="79.7" y="125.5">BT_nDisable</text>
<text x="81.2" y="120.4">+5v_(Input)</text>
<text x="169" y="120.4">HDMI0_CLK_P</text>
<text x="169" y="123">HDMI0_CLK_N</text>
<text x="169" y="125.5">GND</text>
<text x="201.2" y="120.4">DSI1_C_N</text>
<text x="201.4" y="123">DSI1_C_P</text>
<text x="207.1" y="125.5">GND</text>
<text x="44.5" y="128.1">AnalogIP1</text>
<text x="44.5" y="130.6">AnalogIP0</text>
<text x="77" y="130.6">nPI_LED_PWR</text>
<text x="81.2" y="128.1">nRPIBOOT</text>
<text x="169" y="128.1">DSI1_D3_N</text>
<text x="169" y="130.6">DSI1_D3_P</text>
<text x="200" y="128.1">DSI1_D2_N</text>
<text x="200.1" y="130.6">DSI1_D2_P</text>
<text x="44.5" y="133.1">GND</text>
<text x="44.5" y="135.7">nEXTRST</text>
<text x="77.7" y="133.1">Camera_GPIO</text>
<text x="81.7" y="135.7">Global_EN</text>
<text x="169" y="133.1">GND</text>
<text x="169" y="135.7">HDMI0_SCL</text>
<text x="199.1" y="135.7">HDMI0_SDA</text>
<text x="207.1" y="133.1">GND</text>
<text x="257.9" y="135.7">VIN</text>
<text x="264.2" y="135.7">VOUT</text>
<text x="265.3" y="141" transform="rotate(-90 265.3 141)">GND</text>
<text x="100.4" y="153.5">GND</text>
<text x="100.4" y="156">VCC</text>
<text x="108.6" y="153.5">SHIELD1</text>
<text x="108.6" y="156">SHIELD2</text>
<text x="174.1" y="153.5">D2+</text>
<text x="174.1" y="156">D2 SHIELD</text>
<text x="100.4" y="161.1">MD3-</text>
<text x="174.1" y="158.5">D2-</text>
<text x="174.1" y="161.1">D1+</text>
<text x="100.4" y="163.6">MD3+</text>
<text x="100.4" y="166.2">MD2-</text>
<text x="174.1" y="163.6">D1 SHIELD</text>
<text x="174.1" y="166.2">D1-</text>
<text x="100.4" y="168.7">MD2+</text>
<text x="100.4" y="171.2">MD1-</text>
<text x="100.4" y="173.8">MD1+</text>
<text x="174.1" y="168.7">D0+</text>
<text x="174.1" y="171.2">D0 SHIELD</text>
<text x="174.1" y="173.8">D0-</text>
<text x="100.4" y="176.3">MD0-</text>
<text x="100.4" y="178.9">MD0+</text>
<text x="174.1" y="176.3">CLK+</text>
<text x="174.1" y="178.9">CLK SHIELD</text>
<text x="100.4" y="183.9">LED1-</text>
<text x="174.1" y="181.4">CLK-</text>
<text x="174.1" y="183.9">CEC</text>
<text x="100.4" y="186.5">LED1+</text>
<text x="100.4" y="189">LED2-</text>
<text x="100.4" y="191.6">LED2+</text>
<text x="174.1" y="186.5">RESERVED</text>
<text x="174.1" y="189">SCL</text>
<text x="174.1" y="191.6">SDA</text>
<text x="174.1" y="194.1">DDC/CEC GND</text>
<text x="174.1" y="196.6">+5V</text>
<text x="174.1" y="199.2">HOT PLUG DET</text>
</g>
<g font-size="2.3" fill="#000080">
<text x="45.8" y="6.1">J1</text>
<text x="170.2" y="6.1">J2</text>
<text x="282" y="22.4">J3</text>
<text x="276.9" y="40.2">B3B-PH-K-S</text>
<text x="282" y="42.7">J4</text>
<text x="276.9" y="60.5">B3B-PH-K-S</text>
<text x="282" y="63">J5</text>
<text x="276.9" y="80.8">B3B-PH-K-S</text>
<text x="282" y="85.9">J6</text>
<text x="276.9" y="103.7">B3B-PH-K-S</text>
<text x="5.1" y="111.3">C1</text>
<text x="5.1" y="113.8">100uF</text>
<text x="116.6" y="113.8">C2</text>
<text x="282" y="108.8">J7</text>
<text x="116.6" y="116.1">100uF</text>
<text x="258.4" y="128.1">U1</text>
<text x="276.9" y="126.5">B3B-PH-K-S</text>
<text x="45.3" y="142.8">PI_CM4_CON1</text>
<text x="169.7" y="140.3">PI_CM4_CON2</text>
<text x="249" y="141.8">C3</text>
<text x="284.5" y="139.2">C4</text>
<text x="284.5" y="141.8">0.1uF</text>
<text x="100.9" y="148.4">J8</text>
<text x="175.3" y="148.4">CON1</text>
<text x="249" y="144.3">0.1uF</text>
<text x="266.8" y="144.3">RT9742</text>
<text x="58.5" y="151.9">R1</text>
<text x="58.5" y="154.5">22R</text>
<text x="68.6" y="159.6">C5</text>
<text x="228.7" y="159.6">1K</text>
<text x="233.7" y="159.6">D1</text>
<text x="66.1" y="162.1">0.1uF</text>
<text x="228.7" y="164.6">1K</text>
<text x="233.7" y="164.6">D2</text>
<text x="233.7" y="167.2">GREEN</text>
<text x="233.7" y="162.1">GREEN</text>
<text x="254.1" y="172.3">Q1</text>
<text x="233.7" y="177.3">R4</text>
<text x="233.7" y="179.9">1K</text>
<text x="254.1" y="174.8">BTC2412</text>
<text x="76.3" y="185">R5</text>
<text x="86.4" y="185">470R</text>
<text x="76.3" y="190">R6</text>
<text x="86.4" y="190">470R</text>
<text x="101.2" y="196.1">936273608</text>
<text x="174.8" y="203.8">HDMI_A</text>
</g>
<g font-size="2.3" fill="#f00">
<text x="259.6" y="7">USB_SEL</text>
<text x="259.6" y="9.6">PI_D+</text>
<text x="18.3" y="12.1">ETH1_P</text>
<text x="18.3" y="14.6">ETH1_N</text>
<text x="109.8" y="12.1">ETH3_P</text>
<text x="109.8" y="14.6">ETH3_N</text>
<text x="224.1" y="14.6">PI_D+</text>
<text x="224.1" y="12.1">PI_D-</text>
<text x="259.6" y="12.1">PI_D-</text>
<text x="259.6" y="14.8">SDA0</text>
<text x="259.6" y="17.3">SCL0</text>
<text x="18.3" y="19.7">ETH0_N</text>
<text x="18.3" y="22.3">ETH0_P</text>
<text x="109.8" y="19.7">ETH2_N</text>
<text x="109.8" y="22.3">ETH2_P</text>
<text x="109.8" y="27.3">ETH_LEDY</text>
<text x="109.8" y="29.9">ETH_LEDG</text>
<text x="262.2" y="27.3">PI_TX0</text>
<text x="262.2" y="29.9">PI_RX0</text>
<text x="109.8" y="35">PI_ACT</text>
<text x="109.8" y="40">USB_SEL</text>
<text x="18.3" y="42.6">PI_RX5</text>
<text x="109.8" y="47.7">PI_TX5</text>
<text x="262.2" y="47.7">PI_TX2</text>
<text x="18.3" y="50.2">PI_RX3</text>
<text x="18.3" y="52.7">PI_TX2</text>
<text x="109.8" y="52.7">PI_RX2</text>
<text x="262.2" y="50.2">PI_RX2</text>
<text x="18.3" y="57.8">PI_RX4</text>
<text x="109.8" y="57.8">PI_TX4</text>
<text x="262.2" y="68">PI_TX3</text>
<text x="262.2" y="70.5">PI_RX3</text>
<text x="18.3" y="75.6">PI_TX3</text>
<text x="109.8" y="73.1">PI_RX0</text>
<text x="226.6" y="73.1">PI_HDMI_CEC</text>
<text x="226.6" y="75.6">PI_HDMI_HOTPLUG</text>
<text x="109.8" y="78.1">PI_TX0</text>
<text x="137.7" y="95.9">PI_HDMI_D2+</text>
<text x="262.2" y="90.8">PI_TX4</text>
<text x="262.2" y="93.4">PI_RX4</text>
<text x="137.7" y="98.5">PI_HDMI_D2-</text>
<text x="137.7" y="103.5">PI_HDMI_D1+</text>
<text x="137.7" y="106.1">PI_HDMI_D1-</text>
<text x="18.3" y="113.7">PI_3.3V</text>
<text x="18.3" y="108.7">SCL0</text>
<text x="18.3" y="111.3">SDA0</text>
<text x="137.7" y="111.2">PI_HDMI_D0+</text>
<text x="137.7" y="113.7">PI_HDMI_D0-</text>
<text x="262.2" y="113.7">PI_TX5</text>
<text x="137.7" y="118.8">PI_HDMI_CLK+</text>
<text x="262.2" y="116.2">PI_RX5</text>
<text x="137.7" y="121.3">PI_HDMI_CLK-</text>
<text x="107.2" y="128.9">PI_PWR_LED</text>
<text x="142.8" y="134">PI_HDMI_SCL</text>
<text x="224.1" y="134">PI_HDMI_SDA</text>
<text x="280" y="134">HDMI_5V</text>
<text x="132.6" y="151.8">PI_HDMI_D2+</text>
<text x="81.8" y="159.4">ETH3_N</text>
<text x="81.8" y="162">ETH3_P</text>
<text x="132.6" y="156.9">PI_HDMI_D2-</text>
<text x="132.6" y="159.4">PI_HDMI_D1+</text>
<text x="206.3" y="159.4">PI_3.3V R2</text>
<text x="252" y="159.4">PI_ACT</text>
<text x="81.8" y="164.5">ETH2_N</text>
<text x="81.8" y="167">ETH2_P</text>
<text x="132.6" y="164.5">PI_HDMI_D1-</text>
<text x="132.6" y="167">PI_HDMI_D0+</text>
<text x="206.3" y="164.5">PI_3.3V R3</text>
<text x="81.8" y="172.1">ETH1_P</text>
<text x="81.8" y="169.6">ETH1_N</text>
<text x="132.6" y="172.1">PI_HDMI_D0-</text>
<text x="213.9" y="172.1">PI_PWR_LED</text>
<text x="81.8" y="174.7">ETH0_N</text>
<text x="81.8" y="177.2">ETH0_P</text>
<text x="132.6" y="174.7">PI_HDMI_CLK+</text>
<text x="132.6" y="179.7">PI_HDMI_CLK-</text>
<text x="64.1" y="182.3">ETH_LEDG</text>
<text x="132.6" y="182.3">PI_HDMI_CEC</text>
<text x="132.6" y="187.4">PI_HDMI_SCL</text>
<text x="132.6" y="189.9">PI_HDMI_SDA</text>
<text x="64.1" y="192.4">ETH_LEDY</text>
<text x="132.6" y="195">HDMI_5V</text>
<text x="132.6" y="197.5">PI_HDMI_HOTPLUG</text>
</g>
<g font-size="1.8">
<text x="31.8" y="1.9">5</text>
<text x="90.1" y="1.9">4</text>
<text x="148.5" y="1.9">3</text>
<text x="206.9" y="1.9">2</text>
<text x="265.2" y="1.9">1</text>
<text x=".7" y="29.8">D</text>
<text x="295.1" y="29.8">D</text>
<text x=".7" y="81">C</text>
<text x="295.1" y="81">C</text>
<text x=".7" y="132.1">B</text>
<text x="295.1" y="132.1">B</text>
<text x=".7" y="183.3">A</text>
<text x="295.1" y="183.3">A</text>
<text x="31.8" y="209.2">5</text>
<text x="90.1" y="209.2">4</text>
<text x="148.5" y="209.2">3</text>
<text x="206.9" y="209.2">2</text>
<text x="265.2" y="209.2">1</text>
</g>
</svg>
